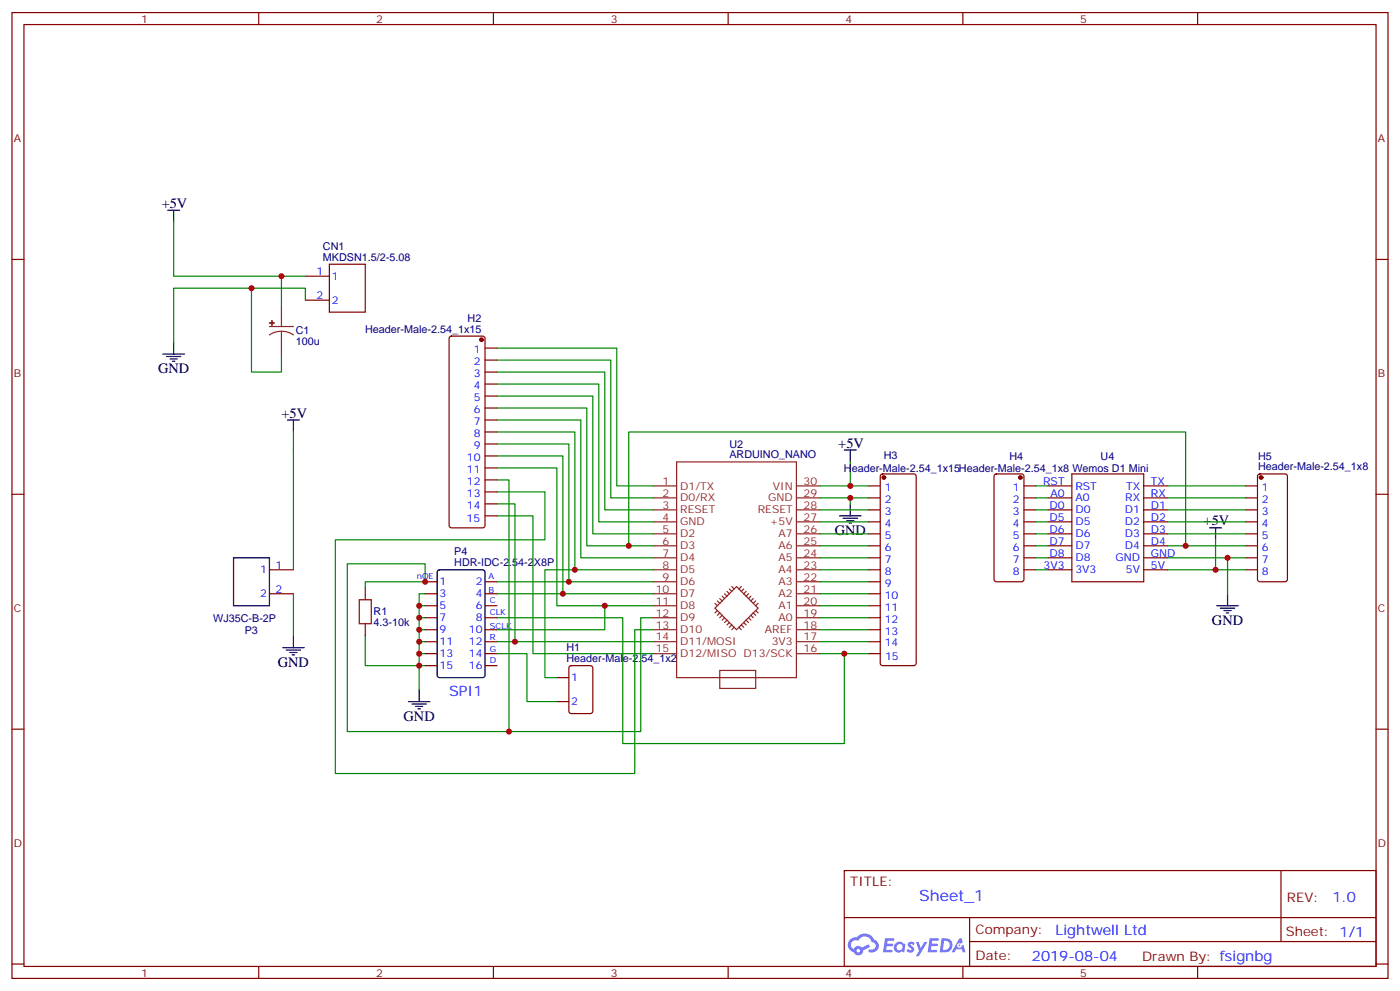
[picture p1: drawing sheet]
<svg xmlns="http://www.w3.org/2000/svg" width="412mm" height="292mm" viewBox="0 0 412 292" stroke-linecap="round" stroke-linejoin="round" font-family="sans-serif">
<g fill="none" stroke="#870000" stroke-width=".35">
<path d="M3.5 3.7h405.4v284.3h-405.4zM7.1 7.2h398.2v277.3h-398.2zM76.2 3.7v3.5M145.3 3.7v3.5M214.5 3.7v3.5M283.6 3.7v3.5M352.8 3.7v3.5M3.5 76.4h3.6M405.3 76.4h3.6M3.5 145.5h3.6M405.3 145.5h3.6M3.5 214.7h3.6"/>
<path d="M405.3 214.7h3.6M248.7 256.3h156.6v28.2h-156.6zM377.3 256.3v20.9M248.7 270.1h156.5M285.6 277.2h119.6M285.6 270.1v14.2M3.5 283.8h3.6M76.2 284.5v3.5M145.3 284.5v3.5M214.5 284.5v3.5M283.6 284.5v3.5M352.8 284.5v3.5"/>
<path d="M405.3 283.8h3.6"/>
</g>
<g fill="#5487ff">
<path d="M267.7 277.5a1.22 1.22 0 0 1 1.7 .2l-.4 .6a.47 .47 0 0 0-.3-.4 .47 .47 0 0 0-.5 .2l.1 .2a1.14 1.14 0 0 1 .8 1.8 1.14 1.14 0 0 1-1.9 0l-.2-.2 .5-.6 .7 .5a.29 .29 0 0 0 .3-.3 .29 .29 0 0 0-.2-.3 1.04 1.04 0 0 1-.6-1.7z"/>
<path d="M260.7 276.2h2.4l.3 .2-.2 .5-1.8 .1-.1 .8h1.5l.3 .4-.3 .4h-1.6l-.2 1.1h1.7l.2 .3-.2 .3-2.6 .1z"/>
<path d="M273.8 276.2h2.4l.3 .2-.1 .5-1.8 .1-.2 .8h1.6l.3 .4-.4 .4-1.6-.1-.1 1.1 1.7 .1 .2 .3-.2 .3-2.6 .1z"/>
<path d="M282.6 276.2h.7l.3 1.3-.6 .3a.69 .69 0 0 0-1 .3 .69 .69 0 0 0 .4 .9 .69 .69 0 0 0 .9-.6l.5-.2 .6 2.2h-.8l-.2-.9h-1.8l-.5 .9h-.8z"/>
<path d="M269.8 277.3h.8l.6 1.8 1.1-1.8h.9l-2.6 4.2h-.8l.9-1.5z"/>
<path d="M277.4 276.2l-.6 4.2h1.3a2.11 2.11 0 0 0 2.5-2.1 2.11 2.11 0 0 0-2.5-2.1zM278.1 277a1.39 1.39 0 0 1 1.7 1.4 1.39 1.39 0 0 1-1.8 1.2h-.3z"/>
<path d="M263.7 277.8a1.54 1.54 0 0 0-.1 2.2 1.54 1.54 0 0 0 2.2 .1l.6 .3 .3-2.3-.2-.3h-.4a1.49 1.49 0 0 0-2.4 0zM264 278.8a.94 .94 0 0 1 1.8 0 .94 .94 0 0 1-1.8 0z"/>
<path d="M250.4 276.6a2.18 2.18 0 0 0 1.1 3.7 1.44 1.44 0 0 0 1.6 .9 1.44 1.44 0 0 0 1.2-1.4l2-1.1-.5-.7-1.9 1a1.47 1.47 0 0 0-2.4 .4 1.39 1.39 0 0 1-.7-1.9 1.39 1.39 0 0 1 2-.5 2.12 2.12 0 0 1 2.2-1.3 2.12 2.12 0 0 1 1.9 1.7 1.14 1.14 0 0 1 1.1 1.4 1.14 1.14 0 0 1-1.7 .7 .43 .43 0 0 0-.5 .4 .43 .43 0 0 0 .4 .5 1.98 1.98 0 0 0 2.5-1.2 1.98 1.98 0 0 0-1.2-2.6 3.1 3.1 0 0 0-5.3-.6l-.9 .1zM252.3 279.9a.55 .55 0 0 1 1.1 0 .55 .55 0 0 1-1.1 0z"/>
<circle cx="282.6" cy="278.3" r=".26"/>
</g>
<g fill="none" stroke="#000" stroke-width=".35">
<path d="M49.4 61.9h3.5M51.2 61.9v3.5M48 104.2h6.3M49 105h4.3M50.1 105.7h2.1M50.8 106.4h.7M51.2 100.7v3.5M84.7 123.6h3.5M86.4 123.6v3.6M248.7 132.5h3.5M250.5 132.5v3.5M247.3 151.9h6.3"/>
<path d="M248.4 152.6h4.2M249.4 153.3h2.1M250.1 154h.7M250.5 148.3v3.6M356.3 155.4h3.5M358.1 155.4v3.5M68.8 164.2h10.6v14.1h-10.6zM129 168l.5-.3h12.7l.6 .5 .1 30.6-.5 .6-12.9 .1-.7-.5v-30.5zM358.4 178.3h6.4M359.5 179h4.2M360.5 179.7h2.2M361.6 174.8v3.5"/>
<path d="M83.3 190.7h6.3M84.3 191.4h4.2M85.4 192.1h2.1M86.1 192.8h.7M86.4 187.1v3.6M361.2 180.4h.7M120.3 206.6h6.3M121.4 207.3h4.2M122.4 208h2.1M123.1 208.7h.7M123.5 203v3.6"/>
</g>
<g fill="none" stroke="#008700" stroke-width=".35">
<path d="M51.2 65.4v15.9h38.8M74.1 84.8v24.7h8.8v-5.3M82.9 81.3v8.8M90 88.4v-3.6h-38.8v15.9M146.4 102.5h35.3v40.6h10.6M146.4 106h33.5v40.6h12.4M146.4 109.5h31.8v40.6h14.1M146.4 113.1h30v40.5h15.9M146.4 116.6h28.2v40.6h17.7M86.4 127.2v40.5M146.4 120.1h26.5v40.6h12.3M146.4 123.6h24.7v40.6h21.2"/>
<path d="M146.4 127.2h22.9v40.5M146.4 130.7h21.2v40.6M146.4 134.2h19.4v40.6M146.4 137.8h17.6v40.5h14.2M250.5 136v7.1h-8.8M146.4 141.3h3.5v74.1M146.4 148.3h5.3v40.6M146.4 151.9h10.6v40.5h35.3M146.4 144.8h14.1v14.1h-61.7v68.8h88.2v-42.3h5.3M241.7 146.6h8.8v1.7M241.7 150.1h14.1M241.7 153.6h14.1"/>
<path d="M241.7 157.2h14.1M250.5 143.1h5.3M250.5 146.6h5.3M305.2 143.1h3.5M305.2 146.6h3.5M305.2 150.1h3.5M305.2 153.6h3.5M305.2 157.2h3.5M344 143.1h22.9M344 146.6h22.9M344 150.1h22.9M344 153.6h22.9"/>
<path d="M344 157.2h22.9M358.1 158.9v8.8h-14.1M86.4 174.8v12.3M107.6 173v-1.7h17.6v-5.3h-22.9v49.4h86.4v-33.5h3.6M125.2 174.8h-1.7v3.5M125.2 178.3h-1.7v3.6M146.4 171.3h45.9M146.4 174.8h45.9M192.3 178.3h-14.1v7.1h-31.8M192.3 167.7h-31.8v31.8h3.5M192.3 160.7h-7.1v-33.5h164v33.5h-5.2M241.7 171.3h14.1"/>
<path d="M241.7 174.8h14.1M241.7 160.7h14.1M241.7 164.2h14.1M241.7 167.7h14.1M241.7 178.3h14.1M305.2 160.7h3.5M305.2 164.2h3.5M305.2 167.7h3.5M344 164.2h17.6v10.6M349.2 160.7h17.7M358.1 167.7h8.8M361.6 164.2h5.3"/>
<path d="M107.6 187.1v8.9h15.9v-3.6h1.7M125.2 181.9h-1.7v3.5M125.2 185.4h-1.7v3.5M125.2 188.9h-1.7v3.5M125.2 196h-1.7v7M146.4 181.9h37v37h65.3v-26.5h-7M146.4 192.4h8.8v14.2h8.8M146.4 188.9h45.9M241.7 188.9h14.1M241.7 181.9h14.1M241.7 185.4h14.1M248.7 192.4h7.1"/>
</g>
<g fill="none" stroke="#870000" stroke-width=".35">
<path d="M97 77.8h10.6v14.1h-10.6zM90 81.3h7M90 88.4h7M132.5 99.2l.5-.2h9.2l.5 .2 .2 .5v55l-.3 .5-.4 .2h-9.2l-.5-.2-.2-.5v-55zM142.9 102.5h3.5M142.9 106h3.5M142.9 109.5h3.5M142.9 113.1h3.5M142.9 116.6h3.5M142.9 120.1h3.5M142.9 123.6h3.5M142.9 127.2h3.5"/>
<path d="M142.9 130.7h3.5M142.9 134.2h3.5M142.9 137.8h3.5M259.5 139.7l.5-.2h9.2l.5 .2 .2 .5v55.1l-.3 .5-.4 .2h-9.2l-.5-.3-.2-.4v-55.1zM293 139.7l.5-.2h7.4l.7 .5v30.6l-.4 .6-7.7 .1-.6-.5-.1-30.6zM315.7 139.5h21.2v31.8h-21.2zM370.7 139.7l.4-.2h7.4l.7 .5v30.6l-.4 .6-7.7 .1-.6-.5-.1-30.6zM142.9 141.3h3.5M142.9 144.8h3.5M142.9 148.3h3.5M142.9 151.9h3.5M255.8 150.1h3.5"/>
<path d="M255.8 146.6h3.5M255.8 143.1h3.5M255.8 157.2h3.5M255.8 153.6h3.5M301.6 150.1h3.6M301.6 146.6h3.6M301.6 143.1h3.6M301.6 157.2h3.6M301.6 153.6h3.6M308.7 150.1h7M308.7 146.6h7M308.7 143.1h7"/>
<path d="M308.7 157.2h7M308.7 153.6h7M336.9 150.1h7.1M336.9 146.6h7.1M336.9 143.1h7.1M336.9 157.2h7.1M336.9 153.6h7.1M366.9 150.1h3.5M366.9 146.6h3.5M366.9 143.1h3.5M366.9 157.2h3.5M366.9 153.6h3.5"/>
<path d="M79.4 167.7h7M79.4 174.8h7M107.6 173v3.6M125.2 174.8h3.6M125.2 171.3h3.6M125.2 178.3h3.6M142.9 174.8h3.5M142.9 171.3h3.5M142.9 178.3h3.5M255.8 167.7h3.5M255.8 174.8h3.5M255.8 171.3h3.5"/>
<path d="M255.8 178.3h3.5M255.8 164.2h3.5M255.8 160.7h3.5M301.6 167.7h3.6M301.6 164.2h3.6M301.6 160.7h3.6M308.7 167.7h7M308.7 164.2h7M308.7 160.7h7M336.9 167.7h7.1M336.9 164.2h7.1M336.9 160.7h7.1"/>
<path d="M366.9 167.7h3.5M366.9 164.2h3.5M366.9 160.7h3.5M107.6 183.6v3.5M125.2 181.9h3.6M125.2 185.4h3.6M125.2 188.9h3.6M125.2 192.4h3.6M125.2 196h3.6M142.9 181.9h3.5M142.9 185.4h3.5M142.9 188.9h3.5"/>
<path d="M142.9 192.4h3.5M142.9 196h3.5M164 199.5h3.6M167.8 196.2l.5-.2h5.6l.7 .4v13l-.4 .6-5.9 .1-.7-.5v-12.9zM255.8 181.9h3.5M255.8 185.4h3.5M255.8 188.9h3.5M255.8 192.4h3.5M164 206.6h3.6"/>
</g>
<g fill="none" stroke="#8c2424" stroke-width=".35">
<path d="M79.4 96.1h7M82.9 97.5l1.9 .3 1.6 .8M82.9 97.5l-1.8 .3-1.7 .8M82.9 90.1v6M82.9 97.5v6.7M199.3 136h35.3v63.5h-35.3zM192.3 157.2h7M192.3 153.6h7M192.3 150.1h7M192.3 146.6h7M192.3 143.1h7M234.6 157.2h7.1"/>
<path d="M234.6 153.6h7.1M234.6 150.1h7.1M234.6 146.6h7.1M234.6 143.1h7.1M192.3 178.3h7M192.3 174.8h7M192.3 171.3h7M192.3 167.7h7M192.3 164.2h7M192.3 160.7h7M210.6 179l6.4-6.3 6.3 6.3-6.3 6.4zM210.6 177.6l.7 .7"/>
<path d="M211.3 176.9l.7 .7M211.3 179.7l-.7 .7M212 176.2l.7 .7M212.7 175.5l.7 .7M213.4 174.8l.7 .7M214.1 174.1l.7 .7M214.8 173.4l.7 .7M215.5 172.7l.8 .7M218.4 172.7l-.7 .7M219.1 173.4l-.7 .7M219.8 174.1l-.7 .7M220.5 174.8l-.7 .7"/>
<path d="M221.2 175.5l-.7 .7M221.9 176.2l-.7 .7M222.6 179.7l.7 .7M222.6 176.9l-.7 .7M223.3 177.6l-.7 .7M234.6 178.3h7.1M234.6 174.8h7.1M234.6 171.3h7.1M234.6 167.7h7.1M234.6 164.2h7.1M234.6 160.7h7.1M192.3 188.9h7"/>
<path d="M192.3 185.4h7M192.3 181.9h7M192.3 192.4h7M212 197.4h10.6v5.3h-10.6zM212 180.4l-.7 .8M212.7 181.2l-.7 .7M213.4 181.9l-.7 .7M214.1 182.6l-.7 .7M214.8 183.3l-.7 .7M215.5 184l-.7 .7M216.3 184.7l-.8 .7M217.7 184.7l.7 .7"/>
<path d="M218.4 184l.7 .7M219.1 183.3l.7 .7M219.8 182.6l.7 .7M220.5 181.9l.7 .7M221.2 181.2l.7 .7M221.9 180.4l.7 .8M234.6 188.9h7.1M234.6 185.4h7.1M234.6 181.9h7.1M234.6 192.4h7.1"/>
</g>
<g fill="#8c2424" stroke="#8c2424" stroke-width=".35">
<path d="M79.4 95.1h1.4z"/>
<path d="M80.1 94.4v1.4z"/>
</g>
<path d="M105.8 176.6h3.6v7h-3.6z" fill="none" stroke="#a10000" stroke-width=".35"/>
<g fill="#870000" stroke="#870000" stroke-width=".35">
<circle cx="141.8" cy="100" r=".53"/>
<circle cx="260.3" cy="140.6" r=".53"/>
<circle cx="300.6" cy="140.6" r=".53"/>
<circle cx="371.5" cy="140.6" r=".53"/>
</g>
<g fill="#c00">
<circle cx="151.7" cy="188.9" r=".88"/>
<circle cx="178.2" cy="178.3" r=".88"/>
<circle cx="167.6" cy="171.3" r=".88"/>
<circle cx="248.7" cy="192.4" r=".88"/>
<circle cx="250.5" cy="143.1" r=".88"/>
<circle cx="361.6" cy="164.2" r=".88"/>
<circle cx="123.5" cy="178.3" r=".88"/>
<circle cx="123.5" cy="185.4" r=".88"/>
<circle cx="123.5" cy="192.4" r=".88"/>
<circle cx="123.5" cy="196" r=".88"/>
<circle cx="123.5" cy="188.9" r=".88"/>
<circle cx="123.5" cy="181.9" r=".88"/>
<circle cx="82.9" cy="81.3" r=".88"/>
<circle cx="74.1" cy="84.8" r=".88"/>
<circle cx="125.2" cy="171.3" r=".88"/>
<circle cx="349.3" cy="160.7" r=".88"/>
<circle cx="358.1" cy="167.7" r=".88"/>
<circle cx="250.5" cy="146.6" r=".88"/>
<circle cx="185.2" cy="160.7" r=".88"/>
<circle cx="169.3" cy="167.7" r=".88"/>
<circle cx="165.8" cy="174.8" r=".88"/>
<circle cx="149.9" cy="215.4" r=".88"/>
</g>
<text font-size="4.6" fill="#00f" x="270.8" y="265.3">Sheet_1</text>
<g font-size="4.2">
<text x="47.6" y="61.2">+5V</text>
<text x="46.6" y="109.9">GND</text>
<text x="82.9" y="122.9">+5V</text>
<text x="246.9" y="131.8">+5V</text>
<text x="354.5" y="154.7">+5V</text>
<text x="245.9" y="157.5">GND</text>
<text x="357" y="184">GND</text>
<text x="81.8" y="196.3">GND</text>
<text x="118.9" y="212.2">GND</text>
</g>
<g font-size="4.2" fill="#00f">
<text x="132.3" y="204.8">SPI1</text>
<text x="392.5" y="265.6">1.0</text>
<text x="310.9" y="275.1">Lightwell Ltd</text>
<text x="304" y="282.9">2019-08-04</text>
</g>
<g font-size="3.9" fill="#800">
<text x="250.5" y="260.9">TITLE:</text>
<text x="379.1" y="265.6">REV:</text>
<text x="287.4" y="275.1">Company:</text>
<text x="378.7" y="275.7">Sheet: 1/1</text>
<text x="287.4" y="282.8">Date:</text>
<text x="336.4" y="282.8">Drawn By: fsignbg</text>
</g>
<g font-size="3.2" fill="#800">
<text x="41.6" y="6.7">1</text>
<text x="110.8" y="6.7">2</text>
<text x="179.9" y="6.7">3</text>
<text x="249.1" y="6.7">4</text>
<text x="318.2" y="6.7">5</text>
<text x="4.1" y="41.8">A</text>
<text x="405.9" y="41.8">A</text>
<text x="4.1" y="110.9">B</text>
<text x="405.9" y="110.9">B</text>
<text x="4.1" y="180.1">C</text>
<text x="405.9" y="180.1">C</text>
<text x="4.1" y="249.2">D</text>
<text x="405.9" y="249.2">D</text>
<text x="41.6" y="287.5">1</text>
<text x="110.8" y="287.5">2</text>
<text x="179.9" y="287.5">3</text>
<text x="249.1" y="287.5">4</text>
<text x="318.2" y="287.5">5</text>
</g>
<g font-size="3.2" fill="#000080">
<text x="95.1" y="76.7">MKDSN1.5/2-5.08</text>
<text x="95.1" y="73.5">CN1</text>
<text x="137.7" y="94.7">H2</text>
<text x="87.1" y="101.5">100u</text>
<text x="87.1" y="98.3">C1</text>
<text x="107.6" y="97.9">Header-Male-2.54_1x15</text>
<text x="214.9" y="131.8">U2</text>
<text x="214.9" y="134.9">ARDUINO_NANO</text>
<text x="260.4" y="135.2">H3</text>
<text x="297.4" y="135.4">H4</text>
<text x="324.2" y="135.3">U4</text>
<text x="370.6" y="135.4">H5</text>
<text x="248.6" y="138.9">Header-Male-2.54_1x15Header-Male-2.54_1x8 Wemos D1 Mini</text>
<text x="370.6" y="138.5">Header-Male-2.54_1x8</text>
<text x="133.8" y="166.7">HDR-IDC-2.54-2X8P</text>
<text x="133.8" y="163.5">P4</text>
<text x="62.8" y="183">WJ35C-B-2P</text>
<text x="110.1" y="184.3">4.3-10k</text>
<text x="110.1" y="181.2">R1</text>
<text x="72.1" y="186.5">P3</text>
<text x="166.9" y="191.7">H1</text>
<text x="166.9" y="194.9">Header-Male-2.54_1x2</text>
</g>
<g font-size="3.2" fill="#00f">
<text x="93.2" y="81">1</text>
<text x="97.7" y="82.4">1</text>
<text x="93.2" y="88">2</text>
<text x="97.7" y="89.4">2</text>
<text x="139.6" y="103.9">1</text>
<text x="139.6" y="107.4">2</text>
<text x="139.6" y="110.9">3</text>
<text x="139.6" y="114.5">4</text>
<text x="139.6" y="118">5</text>
<text x="139.6" y="121.5">6</text>
<text x="139.6" y="125.1">7</text>
<text x="139.6" y="128.6">8</text>
<text x="137.5" y="135.6">10</text>
<text x="139.6" y="132.1">9</text>
<text x="137.5" y="139.2">11</text>
<text x="137.5" y="142.7">12</text>
<text x="307.3" y="142.7">RST</text>
<text x="339" y="142.7">TX</text>
<text x="137.5" y="146.2">13</text>
<text x="137.5" y="149.8">14</text>
<text x="260.6" y="144.5">1</text>
<text x="260.6" y="148">2</text>
<text x="298.3" y="144.5">1</text>
<text x="298.3" y="148">2</text>
<text x="309.2" y="149.8">D0</text>
<text x="309.4" y="146.2">A0</text>
<text x="316.8" y="147.6">A0</text>
<text x="316.8" y="144.1">RST</text>
<text x="331.5" y="147.6">RX</text>
<text x="331.7" y="144.1">TX</text>
<text x="339" y="149.8">D1</text>
<text x="339" y="146.2">RX</text>
<text x="371.7" y="144.5">1</text>
<text x="371.7" y="148">2</text>
<text x="137.4" y="153.6">15</text>
<text x="260.6" y="151.5">3</text>
<text x="260.6" y="155">4</text>
<text x="298.3" y="151.5">3</text>
<text x="298.3" y="155">4</text>
<text x="309.2" y="153.3">D5</text>
<text x="316.8" y="151.2">D0</text>
<text x="316.8" y="154.7">D5</text>
<text x="331.4" y="154.7">D2</text>
<text x="331.4" y="151.2">D1</text>
<text x="339" y="153.3">D2</text>
<text x="371.7" y="151.5">3</text>
<text x="371.7" y="155">4</text>
<text x="260.6" y="158.6">5</text>
<text x="298.3" y="158.6">5</text>
<text x="309.2" y="160.3">D7</text>
<text x="309.2" y="156.8">D6</text>
<text x="316.8" y="161.7">D7</text>
<text x="316.8" y="158.2">D6</text>
<text x="331.4" y="161.7">D4</text>
<text x="331.4" y="158.2">D3</text>
<text x="339" y="160.3">D4</text>
<text x="339" y="156.8">D3</text>
<text x="371.7" y="158.6">5</text>
<text x="81.1" y="167.4">1</text>
<text x="260.6" y="162.1">6</text>
<text x="260.6" y="165.6">7</text>
<text x="298.3" y="162.1">6</text>
<text x="298.3" y="165.6">7</text>
<text x="307.4" y="167.4">3V3</text>
<text x="309.2" y="163.9">D8</text>
<text x="316.8" y="165.3">D8</text>
<text x="328.6" y="165.3">GND</text>
<text x="339" y="167.4">5V</text>
<text x="339" y="163.9">GND</text>
<text x="371.7" y="162.1">6</text>
<text x="371.7" y="165.6">7</text>
<text x="76.7" y="168.8">1</text>
<text x="129.5" y="172.3">1</text>
<text x="140.2" y="172.3">2</text>
<text x="260.6" y="169.2">8</text>
<text x="260.6" y="172.7">9</text>
<text x="298.3" y="169.2">8</text>
<text x="316.8" y="168.8">3V3</text>
<text x="331.7" y="168.8">5V</text>
<text x="371.7" y="169.2">8</text>
<text x="76.7" y="175.9">2</text>
<text x="81.1" y="174.4">2</text>
<text x="129.5" y="175.9">3</text>
<text x="129.5" y="179.4">5</text>
<text x="140.2" y="175.9">4</text>
<text x="140.2" y="179.4">6</text>
<text x="260.6" y="176.2">10</text>
<text x="260.6" y="179.7">11</text>
<text x="129.5" y="182.9">7</text>
<text x="140.2" y="182.9">8</text>
<text x="260.6" y="183.3">12</text>
<text x="129.5" y="186.4">9</text>
<text x="129.5" y="190">11</text>
<text x="138.1" y="186.4">10</text>
<text x="138.1" y="190">12</text>
<text x="260.6" y="186.8">13</text>
<text x="260.6" y="190.3">14</text>
<text x="129.5" y="193.5">13</text>
<text x="129.5" y="197">15</text>
<text x="138.1" y="193.5">14</text>
<text x="138.1" y="197">16</text>
<text x="260.7" y="194.2">15</text>
<text x="168.3" y="200.6">1</text>
<text x="168.3" y="207.6">2</text>
</g>
<g font-size="3.2" fill="#8d2323">
<text x="195.2" y="142.7">1</text>
<text x="236.7" y="142.7">30</text>
<text x="195.2" y="149.8">3</text>
<text x="195.2" y="146.2">2</text>
<text x="200.4" y="147.6">D0/RX</text>
<text x="200.4" y="144.1">D1/TX</text>
<text x="226.3" y="147.6">GND</text>
<text x="227.7" y="144.1">VIN</text>
<text x="236.7" y="146.2">29</text>
<text x="236.7" y="149.8">28</text>
<text x="195.2" y="153.3">4</text>
<text x="200.4" y="154.7">GND</text>
<text x="200.4" y="151.2">RESET</text>
<text x="223.2" y="151.2">RESET</text>
<text x="226.8" y="154.7">+5V</text>
<text x="236.7" y="153.3">27</text>
<text x="195.2" y="160.3">6</text>
<text x="195.2" y="156.8">5</text>
<text x="200.4" y="161.7">D3</text>
<text x="200.4" y="158.2">D2</text>
<text x="229.4" y="158.2">A7</text>
<text x="229.4" y="161.7">A6</text>
<text x="236.7" y="156.8">26</text>
<text x="236.7" y="160.3">25</text>
<text x="195.2" y="167.4">8</text>
<text x="195.2" y="163.9">7</text>
<text x="200.4" y="165.3">D4</text>
<text x="229.4" y="165.3">A5</text>
<text x="236.7" y="163.9">24</text>
<text x="236.7" y="167.4">23</text>
<text x="195.2" y="170.9">9</text>
<text x="200.4" y="172.3">D6</text>
<text x="200.4" y="168.8">D5</text>
<text x="229.4" y="168.8">A4</text>
<text x="229.4" y="172.3">A3</text>
<text x="236.7" y="170.9">22</text>
<text x="193.2" y="178">11</text>
<text x="193.2" y="174.4">10</text>
<text x="200.4" y="179.4">D8</text>
<text x="200.4" y="175.9">D7</text>
<text x="229.4" y="175.9">A2</text>
<text x="229.4" y="179.4">A1</text>
<text x="236.7" y="174.4">21</text>
<text x="236.7" y="178">20</text>
<text x="193.2" y="185">13</text>
<text x="193.2" y="181.5">12</text>
<text x="200.4" y="182.9">D9</text>
<text x="229.4" y="182.9">A0</text>
<text x="236.7" y="181.5">19</text>
<text x="236.7" y="185">18</text>
<text x="193.2" y="188.6">14</text>
<text x="200.4" y="190">D11/MOSI</text>
<text x="200.4" y="186.4">D10</text>
<text x="225.3" y="186.4">AREF</text>
<text x="227.3" y="190">3V3</text>
<text x="236.7" y="188.6">17</text>
<text x="193.2" y="192.1">15</text>
<text x="200.4" y="193.5">D12/MISO D13/SCK</text>
<text x="236.7" y="192.1">16</text>
</g>
<g font-size="2.5" fill="#00f">
<text x="122.8" y="170.6">nOE</text>
<text x="143.9" y="170.6">A</text>
<text x="143.9" y="174.4">B</text>
<text x="144.3" y="177.6">C</text>
<text x="144.3" y="181.2">CLK</text>
<text x="144.3" y="185">SCLK</text>
<text x="144.3" y="188.6">R</text>
<text x="144.3" y="192.1">G</text>
<text x="144.3" y="195.3">D</text>
</g>
</svg>
